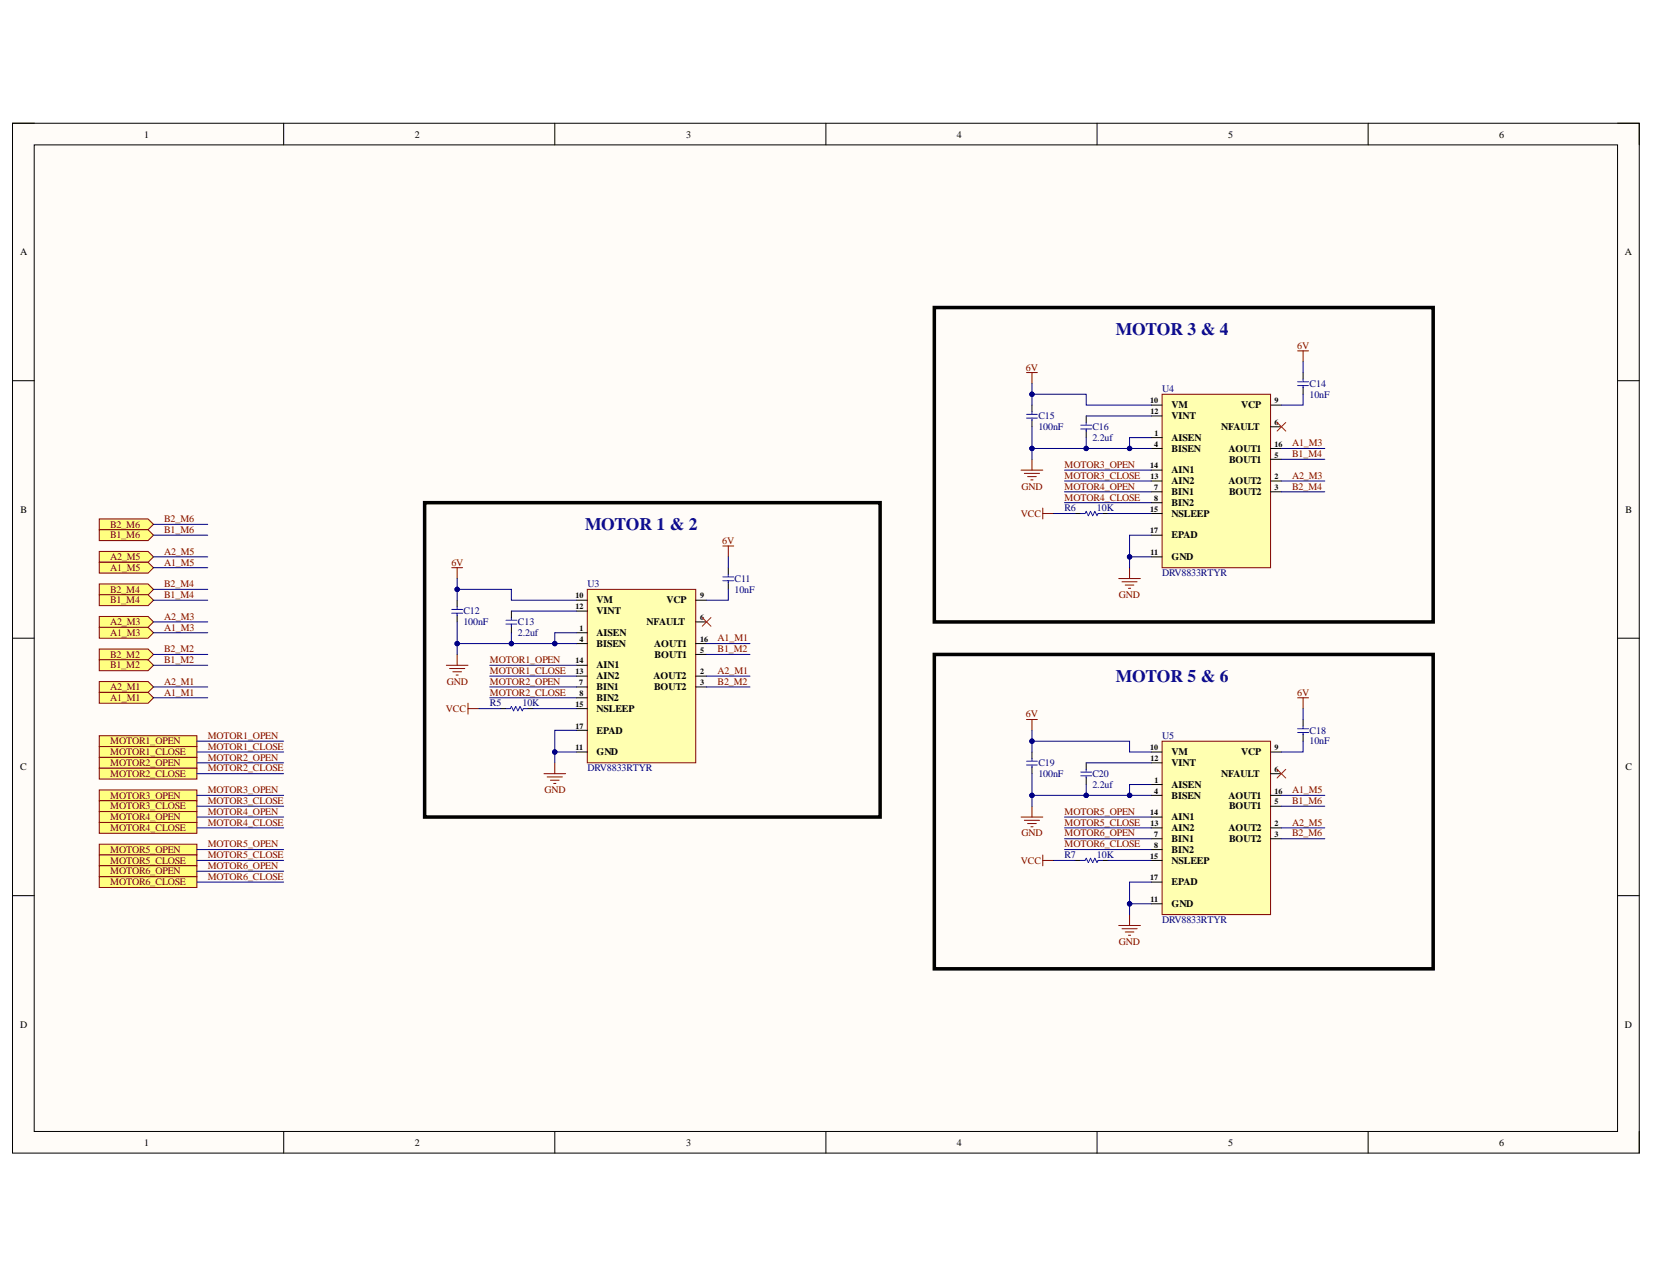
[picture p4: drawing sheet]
<svg xmlns="http://www.w3.org/2000/svg" width="279mm" height="216mm" viewBox="0 0 279 216" stroke-linecap="round" stroke-linejoin="round" font-family="sans-serif">
<path d="M2.1 20.8h274.6v173.8h-274.6z" fill-rule="evenodd" fill="#fffcf8"/>
<path d="M2.1 20.8h274.6v173.8h-274.6z" fill="none" stroke="#000" stroke-width=".17"/>
<path d="M5.8 24.5h267.3v166.5h-267.3z" fill-rule="evenodd" fill="#fffcf8"/>
<g fill="none" stroke="#000" stroke-width=".17">
<path d="M2.1 20.8h3.7M5.8 24.5h267.3v166.5h-267.3zM47.9 20.8v3.7M93.7 20.8v3.7M139.4 20.8v3.7M185.2 20.8v3.7M231 20.8v3.7M273.1 20.8h3.6v3.7M2.1 64.3h3.7M273.1 64.3h3.6M2.1 107.7h3.7M273.1 107.7h3.6"/>
<path d="M2.1 151.2h3.7M273.1 151.2h3.6M47.9 191v3.6M93.7 191v3.6M139.4 191v3.6M185.2 191v3.6M231 191v3.6M276.7 191v3.6"/>
</g>
<path d="M99.1 99.5h18.4v29.3h-18.4z" fill-rule="evenodd" fill="#ffffb0"/>
<g fill="none" stroke="#800000" stroke-width=".17">
<path d="M99.1 99.5h18.4v29.3h-18.4zM122 92.2h1.9M123 92.2v1.8M75.4 112.3h3.6M75.9 112.9h2.6M76.4 113.4h1.5M77 113.9h.4M77.2 110.5v1.8M79 118.7v1.8M79 119.6h1.8M91.8 130.6h3.7M92.4 131.2h2.5"/>
<path d="M92.9 131.7h1.5M93.5 132.2h.3M93.7 128.8v1.8"/>
</g>
<g fill="none" stroke="#000" stroke-width=".17">
<path d="M123 95.8v1.1M123 98.3v1.2M84.5 119.6h.9M86.3 103.2v1M86.3 105.6v1.2M89.1 119.6h.9M97.3 101.3h1.8M97.3 103.2h1.8M97.3 106.8h1.8M97.3 108.6h1.8M97.3 112.3h1.8M97.3 114.1h1.8"/>
<path d="M97.3 116h1.8M97.3 117.8h1.8M97.3 119.6h1.8M117.5 101.3h1.8M117.5 108.6h1.8M117.5 114.1h1.8M117.5 116h1.8M117.5 105h1.8M117.5 110.5h1.8M97.3 123.3h1.8M97.3 126.9h1.8"/>
</g>
<path d="M122 98h1.9M122 97.4h1.9M123 96.9v.4M123 98v.4M85.4 105.3h1.8M85.4 104.7h1.8M85.4 119.6h.7l.2-.3 .4 .7 .4-.7 .3 .7 .4-.7 .4 .7 .1-.4h.8M86.3 104.2v.4M86.3 105.3v.4" fill="none" stroke="#00f" stroke-width=".17"/>
<path d="M118.6 104.2l1.4 1.5M120 104.2l-1.4 1.5" fill="none" stroke="#f00" stroke-width=".17"/>
<path d="M16.8 87.6h8.2l.9 .9-.9 .9h-8.2z" fill-rule="evenodd" fill="#ffff80"/>
<path d="M16.8 87.6h8.2l.9 .9-.9 .9h-8.2z" fill="none" stroke="#800000" stroke-width=".17"/>
<path d="M16.8 89.4h8.2l.9 .9-.9 1h-8.2z" fill-rule="evenodd" fill="#ffff80"/>
<path d="M16.8 89.4h8.2l.9 .9-.9 1h-8.2z" fill="none" stroke="#800000" stroke-width=".17"/>
<path d="M16.8 93.1h8.2l.9 .9-.9 .9h-8.2z" fill-rule="evenodd" fill="#ffff80"/>
<path d="M16.8 93.1h8.2l.9 .9-.9 .9h-8.2z" fill="none" stroke="#800000" stroke-width=".17"/>
<path d="M16.8 94.9h8.2l.9 .9-.9 .9h-8.2z" fill-rule="evenodd" fill="#ffff80"/>
<path d="M16.8 94.9h8.2l.9 .9-.9 .9h-8.2z" fill="none" stroke="#800000" stroke-width=".17"/>
<path d="M16.8 98.6h8.2l.9 .9-.9 .9h-8.2z" fill-rule="evenodd" fill="#ffff80"/>
<path d="M16.8 98.6h8.2l.9 .9-.9 .9h-8.2z" fill="none" stroke="#800000" stroke-width=".17"/>
<path d="M16.8 100.4h8.2l.9 .9-.9 .9h-8.2z" fill-rule="evenodd" fill="#ffff80"/>
<path d="M16.8 100.4h8.2l.9 .9-.9 .9h-8.2z" fill="none" stroke="#800000" stroke-width=".17"/>
<path d="M16.8 104.1h8.2l.9 .9-.9 .9h-8.2z" fill-rule="evenodd" fill="#ffff80"/>
<path d="M16.8 104.1h8.2l.9 .9-.9 .9h-8.2z" fill="none" stroke="#800000" stroke-width=".17"/>
<path d="M16.8 105.9h8.2l.9 .9-.9 .9h-8.2z" fill-rule="evenodd" fill="#ffff80"/>
<path d="M16.8 105.9h8.2l.9 .9-.9 .9h-8.2z" fill="none" stroke="#800000" stroke-width=".17"/>
<path d="M16.8 109.6h8.2l.9 .9-.9 .9h-8.2z" fill-rule="evenodd" fill="#ffff80"/>
<path d="M16.8 109.6h8.2l.9 .9-.9 .9h-8.2z" fill="none" stroke="#800000" stroke-width=".17"/>
<path d="M16.8 111.4h8.2l.9 .9-.9 .9h-8.2z" fill-rule="evenodd" fill="#ffff80"/>
<path d="M16.8 111.4h8.2l.9 .9-.9 .9h-8.2z" fill="none" stroke="#800000" stroke-width=".17"/>
<path d="M16.8 115h8.2l.9 1-.9 .9h-8.2z" fill-rule="evenodd" fill="#ffff80"/>
<path d="M16.8 115h8.2l.9 1-.9 .9h-8.2z" fill="none" stroke="#800000" stroke-width=".17"/>
<path d="M16.8 116.9h8.2l.9 .9-.9 .9h-8.2z" fill-rule="evenodd" fill="#ffff80"/>
<path d="M16.8 116.9h8.2l.9 .9-.9 .9h-8.2z" fill="none" stroke="#800000" stroke-width=".17"/>
<path d="M196.2 66.6h18.3v29.2h-18.3z" fill-rule="evenodd" fill="#ffffb0"/>
<g fill="none" stroke="#800000" stroke-width=".17">
<path d="M219.1 59.2h1.8M220 59.2v1.9M172.4 79.4h3.6M172.9 79.9h2.6M174.2 77.5v1.9M196.2 66.6h18.3v29.2h-18.3zM173.5 80.5h1.4M174 81h.4M176 85.8v1.8M176 86.7h1.9M188.9 97.7h3.6M189.4 98.2h2.6"/>
<path d="M190 98.8h1.4M190.5 99.3h.4M190.7 95.8v1.9"/>
</g>
<g fill="none" stroke="#000" stroke-width=".17">
<path d="M183.4 70.2v1.1M183.4 72.7v1.2M194.4 68.4h1.8M194.4 70.2h1.8M194.4 73.9h1.8M194.4 75.7h1.8M194.4 79.4h1.8M214.5 68.4h1.8M214.5 75.7h1.8M214.5 72h1.8M214.5 77.5h1.8M220 62.9v1.1"/>
<path d="M220 65.4v1.2M181.5 86.7h1M186.1 86.7h.9M194.4 81.2h1.8M194.4 83h1.8M194.4 84.9h1.8M194.4 86.7h1.8M194.4 90.3h1.8M194.4 94h1.8M214.5 81.2h1.8M214.5 83h1.8"/>
</g>
<path d="M182.5 72.4h1.8M182.5 71.8h1.8M183.4 71.3v.4M183.4 72.4v.4M219.1 65.1h1.8M219.1 64.4h1.8M220 64v.4M220 65.1v.4M182.5 86.7h.7l.2-.4 .3 .8 .4-.8 .4 .8 .3-.8 .4 .8 .2-.4h.7" fill="none" stroke="#00f" stroke-width=".17"/>
<path d="M215.6 71.3l1.5 1.5M217.1 71.3l-1.5 1.5" fill="none" stroke="#f00" stroke-width=".17"/>
<path d="M196.2 125.1h18.3v29.3h-18.3z" fill-rule="evenodd" fill="#ffffb0"/>
<g fill="none" stroke="#800000" stroke-width=".17">
<path d="M219.1 117.8h1.8M220 117.8v1.8M172.4 137.9h3.6M172.9 138.5h2.6M173.5 139h1.4M174 139.6h.4M174.2 136.1v1.8M196.2 125.1h18.3v29.3h-18.3zM176 144.3v1.9M176 145.2h1.9M188.9 156.2h3.6M189.4 156.8h2.6"/>
<path d="M190 157.3h1.4M190.5 157.9h.4M190.7 154.4v1.8"/>
</g>
<g fill="none" stroke="#000" stroke-width=".17">
<path d="M183.4 128.8v1.1M183.4 131.2v1.2M194.4 126.9h1.8M194.4 128.8h1.8M194.4 132.4h1.8M194.4 134.3h1.8M194.4 137.9h1.8M194.4 139.7h1.8M214.5 126.9h1.8M214.5 134.3h1.8M214.5 139.7h1.8M214.5 130.6h1.8"/>
<path d="M214.5 136.1h1.8M220 121.5v1.1M220 123.9v1.2M181.5 145.2h1M186.1 145.2h.9M194.4 141.6h1.8M194.4 143.4h1.8M194.4 145.2h1.8M194.4 148.9h1.8M194.4 152.6h1.8M214.5 141.6h1.8"/>
</g>
<path d="M182.5 131h1.8M182.5 130.3h1.8M183.4 129.9v.3M183.4 131v.3M219.1 123.7h1.8M219.1 123h1.8M220 122.6v.3M220 123.7v.3M182.5 145.2h.7l.2-.3 .3 .7 .4-.7 .4 .7 .3-.7 .4 .7 .2-.4h.7" fill="none" stroke="#00f" stroke-width=".17"/>
<path d="M215.6 129.9l1.5 1.4M217.1 129.9l-1.5 1.4" fill="none" stroke="#f00" stroke-width=".17"/>
<path d="M157.7 51.9h84.3v53.1h-84.3zM71.7 84.9h76.9v53h-76.9zM157.7 110.5h84.3v53h-84.3z" fill="none" stroke="#000" stroke-width=".59"/>
<path d="M16.8 142.5h16.4v1.8h-16.4z" fill-rule="evenodd" fill="#ffff80"/>
<path d="M16.8 142.5h16.4v1.8h-16.4z" fill="none" stroke="#800000" stroke-width=".17"/>
<path d="M16.8 144.3h16.4v1.9h-16.4z" fill-rule="evenodd" fill="#ffff80"/>
<path d="M16.8 144.3h16.4v1.9h-16.4z" fill="none" stroke="#800000" stroke-width=".17"/>
<path d="M16.8 146.2h16.4v1.8h-16.4z" fill-rule="evenodd" fill="#ffff80"/>
<path d="M16.8 146.2h16.4v1.8h-16.4z" fill="none" stroke="#800000" stroke-width=".17"/>
<path d="M16.8 148h16.4v1.8h-16.4z" fill-rule="evenodd" fill="#ffff80"/>
<path d="M16.8 148h16.4v1.8h-16.4z" fill="none" stroke="#800000" stroke-width=".17"/>
<path d="M16.8 124.2h16.4v1.8h-16.4z" fill-rule="evenodd" fill="#ffff80"/>
<path d="M16.8 124.2h16.4v1.8h-16.4z" fill="none" stroke="#800000" stroke-width=".17"/>
<path d="M16.8 126h16.4v1.9h-16.4z" fill-rule="evenodd" fill="#ffff80"/>
<path d="M16.8 126h16.4v1.9h-16.4z" fill="none" stroke="#800000" stroke-width=".17"/>
<path d="M16.8 127.9h16.4v1.8h-16.4z" fill-rule="evenodd" fill="#ffff80"/>
<path d="M16.8 127.9h16.4v1.8h-16.4z" fill="none" stroke="#800000" stroke-width=".17"/>
<path d="M16.8 129.7h16.4v1.8h-16.4z" fill-rule="evenodd" fill="#ffff80"/>
<path d="M16.8 129.7h16.4v1.8h-16.4z" fill="none" stroke="#800000" stroke-width=".17"/>
<path d="M16.8 133.3h16.4v1.9h-16.4z" fill-rule="evenodd" fill="#ffff80"/>
<path d="M16.8 133.3h16.4v1.9h-16.4z" fill="none" stroke="#800000" stroke-width=".17"/>
<path d="M16.8 135.2h16.4v1.8h-16.4z" fill-rule="evenodd" fill="#ffff80"/>
<path d="M16.8 135.2h16.4v1.8h-16.4z" fill="none" stroke="#800000" stroke-width=".17"/>
<path d="M16.8 137h16.4v1.8h-16.4z" fill-rule="evenodd" fill="#ffff80"/>
<path d="M16.8 137h16.4v1.8h-16.4z" fill="none" stroke="#800000" stroke-width=".17"/>
<path d="M16.8 138.8h16.4v1.9h-16.4z" fill-rule="evenodd" fill="#ffff80"/>
<path d="M173.3 62.9h1.8M174.2 62.9v1.8M76.3 95.8h1.8M77.2 95.8v1.9M16.8 138.8h16.4v1.9h-16.4zM173.3 121.5h1.8M174.2 121.5v1.8" fill="none" stroke="#800000" stroke-width=".17"/>
<path d="M174.2 68.4v1.1M174.2 70.9v1.1M77.2 101.3v1.1M77.2 103.8v1.2M174.2 126.9v1.1M174.2 129.4v1.2" fill="none" stroke="#000" stroke-width=".17"/>
<path d="M173.3 70.6h1.8M173.3 69.9h1.8M174.2 69.5v.3M174.2 70.6v.3M76.3 103.5h1.8M76.3 102.9h1.8M77.2 102.4v.4M77.2 103.5v.4M173.3 129.1h1.8M173.3 128.5h1.8M174.2 128v.4M174.2 129.1v.4" fill="none" stroke="#00f" stroke-width=".17"/>
<path d="M123 99.5v1.8h-3.7M123 94v1.8M119.3 108.6h7.3M119.3 110.5h7.3M119.3 114.1h7.3M119.3 116h7.3M93.7 126.9h3.6" fill="none" stroke="#000080" stroke-width=".17"/>
<circle cx="93.7" cy="126.9" r=".37" fill="#000080"/>
<g fill="none" stroke="#000080" stroke-width=".17">
<path d="M97.3 106.8h-3.6v1.8h3.6"/>
<circle cx="93.7" cy="126.9" r=".37"/>
</g>
<circle cx="93.7" cy="108.6" r=".36" fill="#000080"/>
<g fill="none" stroke="#000080" stroke-width=".17">
<path d="M86.3 103.2h11M86.3 106.8v1.8"/>
<circle cx="93.7" cy="108.6" r=".36"/>
</g>
<circle cx="86.3" cy="108.6" r=".36" fill="#000080"/>
<g fill="none" stroke="#000080" stroke-width=".17">
<path d="M77.2 101.3v-1.8h9.1v1.8h11"/>
<circle cx="86.3" cy="108.6" r=".36"/>
</g>
<circle cx="77.2" cy="99.5" r=".37" fill="#000080"/>
<g fill="none" stroke="#000080" stroke-width=".17">
<path d="M77.2 108.6v1.9"/>
<circle cx="77.2" cy="99.5" r=".37"/>
</g>
<circle cx="77.2" cy="108.6" r=".37" fill="#000080"/>
<g fill="none" stroke="#000080" stroke-width=".17">
<path d="M216.3 75.7h7.4M216.3 77.5h7.4M220 66.6v1.8h-3.7M220 61.1v1.8M25.9 88.5h9.2M190.7 94h3.7M216.3 81.2h7.4M216.3 83h7.4M25.9 117.8h9.2M80.8 119.6h3.7M82.7 112.3h14.6M82.7 114.1h14.6"/>
<path d="M82.7 116h14.6M82.7 117.8h14.6M90 119.6h7.3"/>
<circle cx="77.2" cy="108.6" r=".37"/>
</g>
<circle cx="190.7" cy="94" r=".37" fill="#000080"/>
<g fill="none" stroke="#000080" stroke-width=".17">
<path d="M194.4 73.9h-3.7v1.8h3.7"/>
<circle cx="190.7" cy="94" r=".37"/>
</g>
<circle cx="190.7" cy="75.7" r=".37" fill="#000080"/>
<g fill="none" stroke="#000080" stroke-width=".17">
<path d="M183.4 70.2h11M183.4 73.9v1.8"/>
<circle cx="190.7" cy="75.7" r=".37"/>
</g>
<circle cx="183.4" cy="75.7" r=".37" fill="#000080"/>
<g fill="none" stroke="#000080" stroke-width=".17">
<path d="M174.2 75.7v1.8"/>
<circle cx="183.4" cy="75.7" r=".37"/>
</g>
<circle cx="174.2" cy="75.7" r=".37" fill="#000080"/>
<g fill="none" stroke="#000080" stroke-width=".17">
<path d="M179.7 79.4h14.7M177.9 86.7h3.6M179.7 81.2h14.7M179.7 83h14.7M179.7 84.9h14.7M187 86.7h7.4M220 119.6v1.9M216.3 134.3h7.4M216.3 136.1h7.4M216.3 139.7h7.4M220 125.1v1.8h-3.7M190.7 152.6h3.7"/>
<path d="M216.3 141.6h7.4"/>
<circle cx="174.2" cy="75.7" r=".37"/>
</g>
<circle cx="190.7" cy="152.6" r=".37" fill="#000080"/>
<g fill="none" stroke="#000080" stroke-width=".17">
<path d="M194.4 132.4h-3.7v1.9h3.7"/>
<circle cx="190.7" cy="152.6" r=".37"/>
</g>
<circle cx="190.7" cy="134.3" r=".37" fill="#000080"/>
<g fill="none" stroke="#000080" stroke-width=".17">
<path d="M183.4 128.8h11M183.4 132.4v1.9"/>
<circle cx="190.7" cy="134.3" r=".37"/>
</g>
<circle cx="183.4" cy="134.3" r=".37" fill="#000080"/>
<g fill="none" stroke="#000080" stroke-width=".17">
<path d="M174.2 126.9v-1.8h16.5v1.8h3.7"/>
<circle cx="183.4" cy="134.3" r=".37"/>
</g>
<circle cx="174.2" cy="125.1" r=".37" fill="#000080"/>
<g fill="none" stroke="#000080" stroke-width=".17">
<path d="M174.2 134.3v1.8"/>
<circle cx="174.2" cy="125.1" r=".37"/>
</g>
<circle cx="174.2" cy="134.3" r=".37" fill="#000080"/>
<g fill="none" stroke="#000080" stroke-width=".17">
<path d="M174.2 130.6v3.7h16.5M179.7 137.9h14.7M179.7 139.7h14.7M177.9 145.2h3.6M179.7 141.6h14.7M179.7 143.4h14.7M187 145.2h7.4"/>
<circle cx="174.2" cy="134.3" r=".37"/>
</g>
<circle cx="174.2" cy="134.3" r=".37" fill="#000080"/>
<circle cx="174.2" cy="134.3" r=".37" fill="none" stroke="#000080" stroke-width=".17"/>
<circle cx="183.4" cy="134.3" r=".37" fill="#000080"/>
<circle cx="183.4" cy="134.3" r=".37" fill="none" stroke="#000080" stroke-width=".17"/>
<circle cx="190.7" cy="134.3" r=".37" fill="#000080"/>
<g fill="none" stroke="#000080" stroke-width=".17">
<path d="M194.4 148.9h-3.7v5.5"/>
<circle cx="190.7" cy="134.3" r=".37"/>
</g>
<circle cx="190.7" cy="152.6" r=".37" fill="#000080"/>
<g fill="none" stroke="#000080" stroke-width=".17">
<path d="M174.2 72v3.7h16.5"/>
<circle cx="190.7" cy="152.6" r=".37"/>
</g>
<circle cx="174.2" cy="75.7" r=".37" fill="#000080"/>
<circle cx="174.2" cy="75.7" r=".37" fill="none" stroke="#000080" stroke-width=".17"/>
<circle cx="183.4" cy="75.7" r=".37" fill="#000080"/>
<circle cx="183.4" cy="75.7" r=".37" fill="none" stroke="#000080" stroke-width=".17"/>
<circle cx="190.7" cy="75.7" r=".37" fill="#000080"/>
<g fill="none" stroke="#000080" stroke-width=".17">
<path d="M194.4 90.3h-3.7v5.5"/>
<circle cx="190.7" cy="75.7" r=".37"/>
</g>
<circle cx="190.7" cy="94" r=".37" fill="#000080"/>
<g fill="none" stroke="#000080" stroke-width=".17">
<path d="M25.9 90.3h9.2M25.9 94h9.2M25.9 95.8h9.2M25.9 99.5h9.2M25.9 101.3h9.2M25.9 105h9.2M25.9 106.8h9.2M25.9 112.3h9.2M25.9 110.5h9.2M25.9 116h9.2M77.2 105v3.6h16.5"/>
<circle cx="190.7" cy="94" r=".37"/>
</g>
<circle cx="77.2" cy="108.6" r=".37" fill="#000080"/>
<circle cx="77.2" cy="108.6" r=".37" fill="none" stroke="#000080" stroke-width=".17"/>
<circle cx="86.3" cy="108.6" r=".36" fill="#000080"/>
<circle cx="86.3" cy="108.6" r=".36" fill="none" stroke="#000080" stroke-width=".17"/>
<circle cx="93.7" cy="108.6" r=".36" fill="#000080"/>
<g fill="none" stroke="#000080" stroke-width=".17">
<path d="M97.3 123.3h-3.6v5.5"/>
<circle cx="93.7" cy="108.6" r=".36"/>
</g>
<circle cx="93.7" cy="126.9" r=".37" fill="#000080"/>
<g fill="none" stroke="#000080" stroke-width=".17">
<path d="M77.2 97.7v1.8M33.2 125.1h14.7M33.2 126.9h14.7M33.2 128.8h14.7M33.2 130.6h14.7M33.2 134.3h14.7M33.2 136.1h14.7M33.2 137.9h14.7M33.2 139.7h14.7M33.2 143.4h14.7M33.2 145.2h14.7M33.2 147.1h14.7"/>
<path d="M33.2 148.9h14.7"/>
<circle cx="93.7" cy="126.9" r=".37"/>
</g>
<circle cx="77.2" cy="99.5" r=".37" fill="#000080"/>
<g fill="none" stroke="#000080" stroke-width=".17">
<path d="M174.2 64.7v1.9"/>
<circle cx="77.2" cy="99.5" r=".37"/>
</g>
<circle cx="174.2" cy="66.6" r=".37" fill="#000080"/>
<g fill="none" stroke="#000080" stroke-width=".17">
<path d="M174.2 68.4v-1.8h9.2v1.8h11"/>
<circle cx="174.2" cy="66.6" r=".37"/>
</g>
<circle cx="174.2" cy="66.6" r=".37" fill="#000080"/>
<g fill="none" stroke="#000080" stroke-width=".17">
<path d="M174.2 123.3v1.8"/>
<circle cx="174.2" cy="66.6" r=".37"/>
</g>
<circle cx="174.2" cy="125.1" r=".37" fill="#000080"/>
<circle cx="174.2" cy="125.1" r=".37" fill="none" stroke="#000080" stroke-width=".17"/>
<g font-size="3" fill="#0b0b8e">
<text x="188.4" y="56.6">MOTOR 3 &amp; 4</text>
<text x="98.8" y="89.5">MOTOR 1 &amp; 2</text>
<text x="188.4" y="115.1">MOTOR 5 &amp; 6</text>
</g>
<g font-size="1.7">
<text x="24.3" y="23.2">1</text>
<text x="70" y="23.2">2</text>
<text x="115.8" y="23.2">3</text>
<text x="161.5" y="23.2">4</text>
<text x="207.3" y="23.2">5</text>
<text x="253.1" y="23.2">6</text>
<text x="3.4" y="43.1">A</text>
<text x="274.3" y="43.1">A</text>
<text x="197.8" y="68.9">VM</text>
<text x="197.8" y="70.8">VINT</text>
<text x="209.5" y="68.9">VCP</text>
<text x="197.8" y="74.4">AISEN</text>
<text x="197.8" y="76.3">BISEN</text>
<text x="206.1" y="72.6">NFAULT</text>
<text x="207.4" y="76.3">AOUT1</text>
<text x="197.8" y="79.9">AIN1</text>
<text x="197.8" y="81.7">AIN2</text>
<text x="197.8" y="83.6">BIN1</text>
<text x="207.4" y="81.7">AOUT2</text>
<text x="207.5" y="78.1">BOUT1</text>
<text x="207.5" y="83.6">BOUT2</text>
<text x="3.5" y="86.6">B</text>
<text x="197.8" y="85.4">BIN2</text>
<text x="197.8" y="87.2">NSLEEP</text>
<text x="274.4" y="86.6">B</text>
<text x="197.8" y="90.9">EPAD</text>
<text x="197.8" y="94.6">GND</text>
<text x="100.7" y="101.8">VM</text>
<text x="112.5" y="101.8">VCP</text>
<text x="100.7" y="103.7">VINT</text>
<text x="100.7" y="107.3">AISEN</text>
<text x="109.2" y="105.6">NFAULT</text>
<text x="100.7" y="109.2">BISEN</text>
<text x="100.7" y="112.8">AIN1</text>
<text x="110.4" y="109.2">AOUT1</text>
<text x="110.5" y="111">BOUT1</text>
<text x="100.7" y="114.7">AIN2</text>
<text x="100.7" y="116.5">BIN1</text>
<text x="100.7" y="118.3">BIN2</text>
<text x="110.3" y="114.7">AOUT2</text>
<text x="110.4" y="116.5">BOUT2</text>
<text x="100.7" y="120.2">NSLEEP</text>
<text x="100.7" y="123.9">EPAD</text>
<text x="3.4" y="130">C</text>
<text x="100.7" y="127.5">GND</text>
<text x="197.8" y="127.5">VM</text>
<text x="197.8" y="129.4">VINT</text>
<text x="206.1" y="131.1">NFAULT</text>
<text x="209.5" y="127.5">VCP</text>
<text x="274.4" y="130">C</text>
<text x="197.8" y="133">AISEN</text>
<text x="197.8" y="134.9">BISEN</text>
<text x="207.4" y="134.9">AOUT1</text>
<text x="207.5" y="136.6">BOUT1</text>
<text x="197.8" y="138.5">AIN1</text>
<text x="197.8" y="140.3">AIN2</text>
<text x="197.8" y="142.1">BIN1</text>
<text x="197.8" y="144">BIN2</text>
<text x="207.4" y="140.3">AOUT2</text>
<text x="207.5" y="142.1">BOUT2</text>
<text x="197.8" y="145.8">NSLEEP</text>
<text x="197.8" y="149.5">EPAD</text>
<text x="197.8" y="153.1">GND</text>
<text x="3.4" y="173.5">D</text>
<text x="274.3" y="173.5">D</text>
<text x="24.3" y="193.4">1</text>
<text x="70" y="193.4">2</text>
<text x="115.8" y="193.4">3</text>
<text x="161.5" y="193.4">4</text>
<text x="207.3" y="193.4">5</text>
<text x="253.1" y="193.4">6</text>
</g>
<g font-size="1.7" fill="#800000">
<text x="219" y="58.9">6V</text>
<text x="173.2" y="62.6">6V</text>
<text x="218.1" y="75.3">A1_M3</text>
<text x="218.1" y="77.2">B1_M4</text>
<text x="172.4" y="82.7">GND</text>
<text x="179.7" y="79">MOTOR3_OPEN</text>
<text x="179.7" y="80.8">MOTOR3_CLOSE</text>
<text x="179.7" y="82.7">MOTOR4_OPEN</text>
<text x="218.1" y="80.8">A2_M3</text>
<text x="218.1" y="82.7">B2_M4</text>
<text x="18.6" y="89.1">B2_M6</text>
<text x="27.7" y="88.2">B2_M6</text>
<text x="172.4" y="87.2">VCC</text>
<text x="179.7" y="84.5">MOTOR4_CLOSE</text>
<text x="18.6" y="90.9">B1_M6</text>
<text x="18.6" y="94.6">A2_M5</text>
<text x="27.7" y="90">B1_M6</text>
<text x="27.7" y="93.7">A2_M5</text>
<text x="27.7" y="95.5">A1_M5</text>
<text x="76.2" y="95.5">6V</text>
<text x="121.9" y="91.8">6V</text>
<text x="18.6" y="96.4">A1_M5</text>
<text x="18.6" y="100.1">B2_M4</text>
<text x="18.6" y="101.8">B1_M4</text>
<text x="27.7" y="99.1">B2_M4</text>
<text x="27.7" y="101">B1_M4</text>
<text x="188.9" y="101">GND</text>
<text x="18.6" y="105.6">A2_M3</text>
<text x="18.6" y="107.3">A1_M3</text>
<text x="27.7" y="104.6">A2_M3</text>
<text x="27.7" y="106.5">A1_M3</text>
<text x="18.6" y="111">B2_M2</text>
<text x="18.6" y="112.8">B1_M2</text>
<text x="27.7" y="110.1">B2_M2</text>
<text x="27.7" y="112">B1_M2</text>
<text x="82.7" y="112">MOTOR1_OPEN</text>
<text x="82.7" y="113.7">MOTOR1_CLOSE</text>
<text x="121.2" y="108.3">A1_M1</text>
<text x="121.2" y="110.1">B1_M2</text>
<text x="121.2" y="113.7">A2_M1</text>
<text x="18.6" y="116.5">A2_M1</text>
<text x="18.6" y="118.3">A1_M1</text>
<text x="27.7" y="115.6">A2_M1</text>
<text x="27.7" y="117.5">A1_M1</text>
<text x="75.4" y="115.6">GND</text>
<text x="82.7" y="115.6">MOTOR2_OPEN</text>
<text x="82.7" y="117.5">MOTOR2_CLOSE</text>
<text x="121.2" y="115.6">B2_M2</text>
<text x="219" y="117.5">6V</text>
<text x="18.6" y="125.7">MOTOR1_OPEN</text>
<text x="35.1" y="124.7">MOTOR1_OPEN</text>
<text x="75.3" y="120.2">VCC</text>
<text x="173.2" y="121.1">6V</text>
<text x="18.6" y="127.5">MOTOR1_CLOSE</text>
<text x="18.6" y="129.4">MOTOR2_OPEN</text>
<text x="18.6" y="131.1">MOTOR2_CLOSE</text>
<text x="35.1" y="126.6">MOTOR1_CLOSE</text>
<text x="35.1" y="128.4">MOTOR2_OPEN</text>
<text x="35.1" y="130.2">MOTOR2_CLOSE</text>
<text x="18.6" y="134.9">MOTOR3_OPEN</text>
<text x="18.6" y="136.6">MOTOR3_CLOSE</text>
<text x="35.1" y="133.9">MOTOR3_OPEN</text>
<text x="35.1" y="135.7">MOTOR3_CLOSE</text>
<text x="35.1" y="137.6">MOTOR4_OPEN</text>
<text x="91.9" y="133.9">GND</text>
<text x="179.7" y="137.6">MOTOR5_OPEN</text>
<text x="218.1" y="133.9">A1_M5</text>
<text x="218.1" y="135.7">B1_M6</text>
<text x="18.6" y="144">MOTOR5_OPEN</text>
<text x="18.6" y="138.5">MOTOR4_OPEN</text>
<text x="18.6" y="140.3">MOTOR4_CLOSE</text>
<text x="35.1" y="143.1">MOTOR5_OPEN</text>
<text x="35.1" y="139.4">MOTOR4_CLOSE</text>
<text x="172.4" y="141.2">GND</text>
<text x="179.7" y="139.4">MOTOR5_CLOSE</text>
<text x="179.7" y="141.2">MOTOR6_OPEN</text>
<text x="179.7" y="143.1">MOTOR6_CLOSE</text>
<text x="218.1" y="139.4">A2_M5</text>
<text x="218.1" y="141.2">B2_M6</text>
<text x="18.6" y="145.8">MOTOR5_CLOSE</text>
<text x="18.6" y="147.6">MOTOR6_OPEN</text>
<text x="18.6" y="149.5">MOTOR6_CLOSE</text>
<text x="35.1" y="144.9">MOTOR5_CLOSE</text>
<text x="35.1" y="146.7">MOTOR6_OPEN</text>
<text x="35.1" y="148.5">MOTOR6_CLOSE</text>
<text x="172.4" y="145.8">VCC</text>
<text x="188.9" y="159.5">GND</text>
</g>
<g font-size="1.7" fill="#000080">
<text x="221.1" y="65.3">C14</text>
<text x="175.3" y="70.8">C15</text>
<text x="196.2" y="66.2">U4</text>
<text x="221.1" y="67.1">10nF</text>
<text x="175.3" y="72.6">100nF</text>
<text x="184.4" y="72.6">C16</text>
<text x="184.4" y="74.4">2.2uf</text>
<text x="179.7" y="86.3">R6</text>
<text x="185.2" y="86.3">10K</text>
<text x="99.2" y="99.1">U3</text>
<text x="124" y="98.2">C11</text>
<text x="124" y="100.1">10nF</text>
<text x="196.2" y="97.3">DRV8833RTYR</text>
<text x="78.2" y="103.7">C12</text>
<text x="78.2" y="105.6">100nF</text>
<text x="87.4" y="105.6">C13</text>
<text x="87.4" y="107.3">2.2uf</text>
<text x="82.7" y="119.2">R5</text>
<text x="88.2" y="119.2">10K</text>
<text x="196.2" y="124.7">U5</text>
<text x="221.1" y="123.9">C18</text>
<text x="221.1" y="125.7">10nF</text>
<text x="99.2" y="130.2">DRV8833RTYR</text>
<text x="175.3" y="129.4">C19</text>
<text x="175.3" y="131.1">100nF</text>
<text x="184.4" y="131.1">C20</text>
<text x="184.4" y="133">2.2uf</text>
<text x="179.7" y="144.9">R7</text>
<text x="185.2" y="144.9">10K</text>
<text x="196.2" y="155.9">DRV8833RTYR</text>
</g>
<g font-size="1.4">
<text x="194.1" y="68.1">10</text>
<text x="194.2" y="69.9">12</text>
<text x="215.2" y="68.1">9</text>
<text x="215.2" y="71.8">6</text>
<text x="194.8" y="75.4">4</text>
<text x="194.9" y="73.6">1</text>
<text x="215.2" y="75.4">16</text>
<text x="215.2" y="77.3">5</text>
<text x="194.1" y="79">14</text>
<text x="194.2" y="80.9">13</text>
<text x="194.8" y="82.8">7</text>
<text x="215.2" y="80.9">2</text>
<text x="215.2" y="82.8">3</text>
<text x="194.1" y="86.4">15</text>
<text x="194.8" y="84.5">8</text>
<text x="194.1" y="90">17</text>
<text x="194.2" y="93.7">11</text>
<text x="97.2" y="101">10</text>
<text x="118.2" y="101">9</text>
<text x="97.2" y="102.9">12</text>
<text x="97.8" y="106.5">1</text>
<text x="118.2" y="104.7">6</text>
<text x="97.2" y="112">14</text>
<text x="97.2" y="113.8">13</text>
<text x="97.8" y="108.3">4</text>
<text x="118.2" y="108.3">16</text>
<text x="118.2" y="110.2">5</text>
<text x="118.2" y="113.8">2</text>
<text x="97.2" y="119.3">15</text>
<text x="97.7" y="115.7">7</text>
<text x="97.8" y="117.5">8</text>
<text x="118.2" y="115.7">3</text>
<text x="97.2" y="123">17</text>
<text x="97.2" y="126.7">11</text>
<text x="194.1" y="126.7">10</text>
<text x="194.2" y="128.5">12</text>
<text x="215.2" y="126.7">9</text>
<text x="215.2" y="130.3">6</text>
<text x="194.1" y="137.6">14</text>
<text x="194.8" y="134">4</text>
<text x="194.9" y="132.2">1</text>
<text x="215.2" y="134">16</text>
<text x="215.2" y="135.8">5</text>
<text x="194.2" y="139.5">13</text>
<text x="194.8" y="141.3">7</text>
<text x="194.8" y="143.1">8</text>
<text x="215.2" y="139.5">2</text>
<text x="215.2" y="141.3">3</text>
<text x="194.1" y="145">15</text>
<text x="194.1" y="148.6">17</text>
<text x="194.2" y="152.3">11</text>
</g>
</svg>
